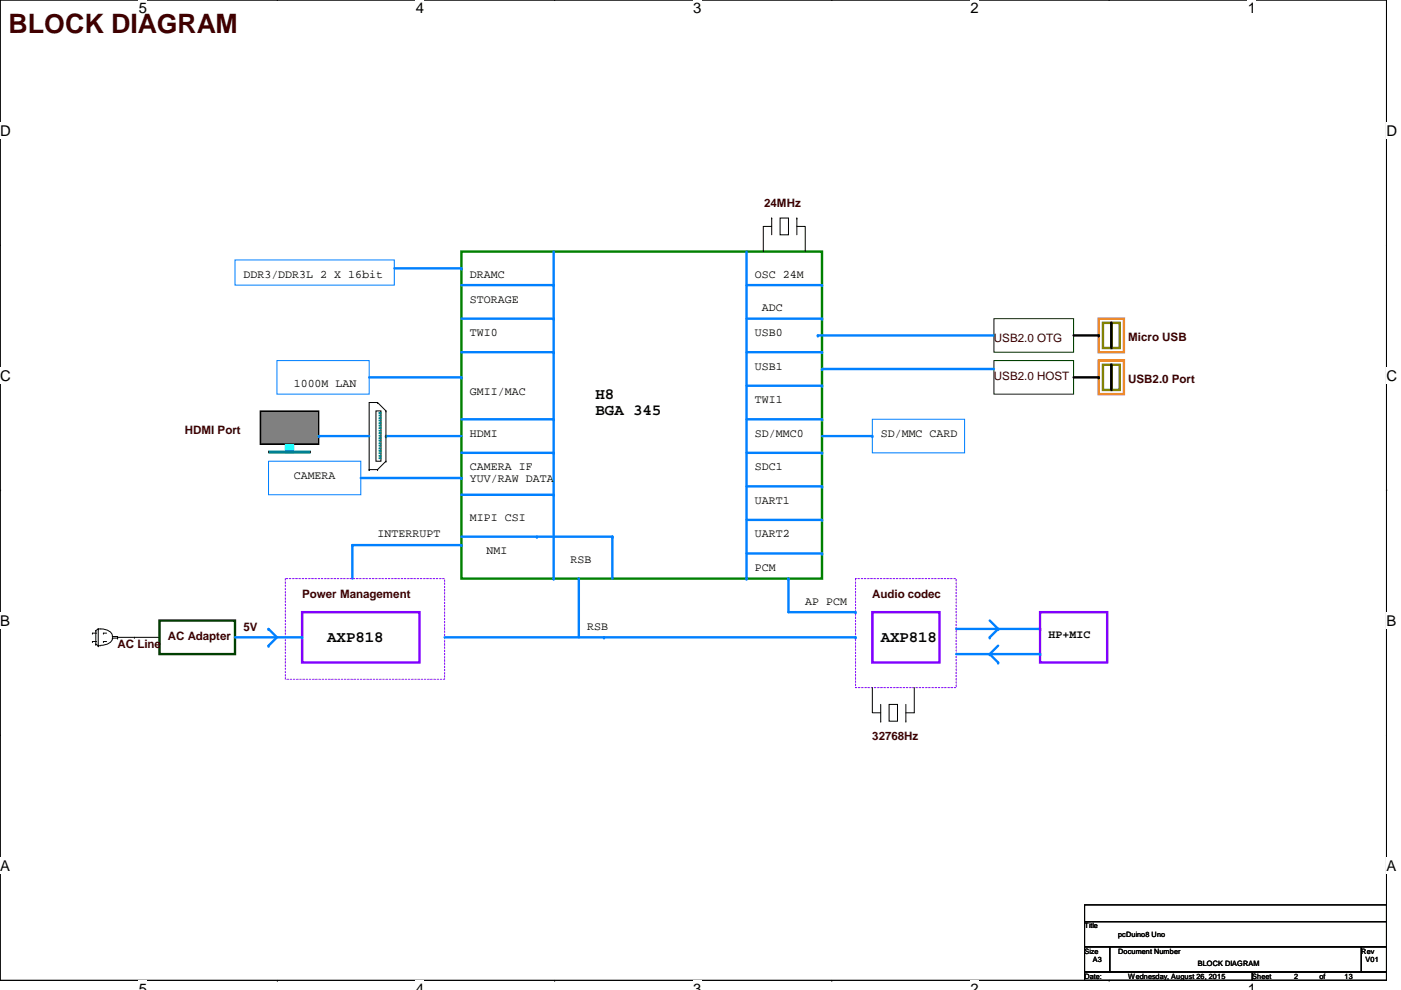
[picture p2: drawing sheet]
<svg xmlns="http://www.w3.org/2000/svg" width="297mm" height="210mm" viewBox="0 0 297 210" stroke-linecap="round" stroke-linejoin="round" font-family="sans-serif">
<path d="M0 0h294v207.9h-294z" fill="none" stroke="#000" stroke-width=".21"/>
<g fill="#fff">
<path d="M29.4 0h1.8v3.5h-1.8z"/>
<path d="M29.4 207.9h1.8v2h-1.8z"/>
</g>
<path d="M58.8 0h.1M58.8 207.9h.1" fill="none" stroke="#000" stroke-width=".21"/>
<g fill="#fff">
<path d="M88.2 0h1.7v3.5h-1.7z"/>
<path d="M88.2 207.9h1.7v2h-1.7z"/>
</g>
<path d="M117.6 0h.1M117.6 207.9h.1" fill="none" stroke="#000" stroke-width=".21"/>
<g fill="#fff">
<path d="M147 0h1.7v3.5h-1.7z"/>
<path d="M147 207.9h1.7v2h-1.7z"/>
</g>
<path d="M176.4 0h.1M176.4 207.9h.1" fill="none" stroke="#000" stroke-width=".21"/>
<g fill="#fff">
<path d="M205.7 0h1.8v3.5h-1.8z"/>
<path d="M205.7 207.9h1.8v2h-1.8z"/>
</g>
<path d="M235.2 0h.1M235.2 207.9h.1" fill="none" stroke="#000" stroke-width=".21"/>
<g fill="#fff">
<path d="M264.5 0h1.8v3.5h-1.8z"/>
<path d="M264.5 207.9h1.8v2h-1.8z"/>
<path d="M0 26h2.3v3.4h-2.3z"/>
<path d="M294 26h2.2v3.4h-2.2z"/>
<path d="M0 77.9h2.3v3.5h-2.3z"/>
<path d="M294 77.9h2.2v3.5h-2.2z"/>
</g>
<path d="M0 51.9h.1M294 51.9h.1" fill="none" stroke="#000" stroke-width=".21"/>
<g fill="#fff">
<path d="M0 129.9h2.1v3.4h-2.1z"/>
<path d="M294 129.9h2v3.4h-2z"/>
</g>
<path d="M0 103.9h.1M294 103.9h.1" fill="none" stroke="#000" stroke-width=".21"/>
<g fill="#fff">
<path d="M0 181.8h2.1v3.5h-2.1z"/>
<path d="M294 181.8h2v3.5h-2z"/>
</g>
<path d="M0 155.9h.1M294 155.9h.1" fill="none" stroke="#000" stroke-width=".21"/>
<path d="M97.8 53.3h76.5v69.4h-76.5z" fill="none" stroke="#008000" stroke-width=".51"/>
<path d="M117.4 53.3v69.4" fill="none" stroke="#0080ff" stroke-width=".51"/>
<circle cx="117.4" cy="122.7" r=".25" fill="#0080ff"/>
<path d="M97.8 67.6h19.6" fill="none" stroke="#0080ff" stroke-width=".51"/>
<circle cx="117.4" cy="67.6" r=".25" fill="#0080ff"/>
<path d="M97.8 74.7h19.6" fill="none" stroke="#0080ff" stroke-width=".51"/>
<circle cx="117.4" cy="74.7" r=".25" fill="#0080ff"/>
<path d="M97.8 88.9h19.6" fill="none" stroke="#0080ff" stroke-width=".51"/>
<circle cx="117.4" cy="88.9" r=".25" fill="#0080ff"/>
<path d="M97.8 96h19.6" fill="none" stroke="#0080ff" stroke-width=".51"/>
<circle cx="117.4" cy="96" r=".25" fill="#0080ff"/>
<path d="M97.8 104.9h19.6" fill="none" stroke="#0080ff" stroke-width=".51"/>
<circle cx="117.4" cy="104.9" r=".25" fill="#0080ff"/>
<path d="M97.8 113.8h16" fill="none" stroke="#0080ff" stroke-width=".51"/>
<circle cx="113.8" cy="113.8" r=".25" fill="#0080ff"/>
<path d="M158.3 53.3v69.4" fill="none" stroke="#0080ff" stroke-width=".51"/>
<circle cx="158.3" cy="122.7" r=".25" fill="#0080ff"/>
<path d="M158.3 74.7h16" fill="none" stroke="#0080ff" stroke-width=".51"/>
<circle cx="174.3" cy="74.7" r=".25" fill="#0080ff"/>
<path d="M158.3 81.8h16" fill="none" stroke="#0080ff" stroke-width=".51"/>
<circle cx="174.3" cy="81.8" r=".25" fill="#0080ff"/>
<path d="M158.3 88.9h16" fill="none" stroke="#0080ff" stroke-width=".51"/>
<circle cx="174.3" cy="88.9" r=".25" fill="#0080ff"/>
<path d="M158.3 96h16" fill="none" stroke="#0080ff" stroke-width=".51"/>
<circle cx="174.3" cy="96" r=".25" fill="#0080ff"/>
<path d="M158.3 103.1h16" fill="none" stroke="#0080ff" stroke-width=".51"/>
<circle cx="174.3" cy="103.1" r=".25" fill="#0080ff"/>
<path d="M158.3 110.2h16" fill="none" stroke="#0080ff" stroke-width=".51"/>
<circle cx="174.3" cy="110.2" r=".25" fill="#0080ff"/>
<path d="M158.3 117.3h16" fill="none" stroke="#0080ff" stroke-width=".51"/>
<circle cx="174.3" cy="117.3" r=".25" fill="#0080ff"/>
<path d="M181.4 122.7h21.3v23.1h-21.3z" fill="none" stroke="#8000ff" stroke-width=".21" stroke-dasharray=".3 .3"/>
<path d="M128.1 135.1h53.3" fill="none" stroke="#0080ff" stroke-width=".51"/>
<circle cx="181.4" cy="135.1" r=".25" fill="#0080ff"/>
<path d="M167.2 129.8h14.2" fill="none" stroke="#0080ff" stroke-width=".51"/>
<circle cx="181.4" cy="129.8" r=".25" fill="#0080ff"/>
<path d="M64 129.8h24.9v10.7h-24.9z" fill="none" stroke="#8000ff" stroke-width=".51"/>
<path d="M74.7 115.6h23.1" fill="none" stroke="#0080ff" stroke-width=".51"/>
<circle cx="97.8" cy="115.6" r=".25" fill="#0080ff"/>
<path d="M74.7 115.6v7.1" fill="none" stroke="#0080ff" stroke-width=".51"/>
<circle cx="74.7" cy="115.6" r=".25" fill="#0080ff"/>
<path d="M122.7 122.7v12.4" fill="none" stroke="#0080ff" stroke-width=".51"/>
<circle cx="122.7" cy="122.7" r=".25" fill="#0080ff"/>
<path d="M60.5 122.7h33.8v21.3h-33.8z" fill="none" stroke="#8000ff" stroke-width=".21" stroke-dasharray=".3 .3"/>
<path d="M158.3 67.6h16" fill="none" stroke="#0080ff" stroke-width=".51"/>
<circle cx="174.3" cy="67.6" r=".25" fill="#0080ff"/>
<path d="M158.3 60.5h16" fill="none" stroke="#0080ff" stroke-width=".51"/>
<circle cx="174.3" cy="60.5" r=".25" fill="#0080ff"/>
<path d="M49.8 55.1h33.8v5.4h-33.8z" fill="none" stroke="#0080ff" stroke-width=".21"/>
<path d="M83.6 56.9h14.2" fill="none" stroke="#0080ff" stroke-width=".51"/>
<circle cx="97.8" cy="56.9" r=".25" fill="#0080ff"/>
<path d="M97.8 60.5h19.6" fill="none" stroke="#0080ff" stroke-width=".51"/>
<circle cx="117.4" cy="60.5" r=".25" fill="#0080ff"/>
<path d="M202.7 133.3h17.8" fill="none" stroke="#0080ff" stroke-width=".51"/>
<circle cx="220.5" cy="133.3" r=".25" fill="#0080ff"/>
<path d="M55.2 87.1h12.4v7.1h-12.4zM185 145.8v5.3h1.7M186.7 152.9h.1M186.7 149.4v3.5M188.5 149.4h1.8v3.5h-1.8zM192.1 152.9h.1M192.1 149.4v3.5M193.8 145.8v5.3h-1.7" fill="none" stroke="#000" stroke-width=".21"/>
<path d="M55.2 87.1h12.4v7.1h-12.4z" fill-rule="evenodd" fill="#000"/>
<path d="M55.5 87.5h11.8v6.4h-11.8z" fill-rule="evenodd" fill="#808080"/>
<path d="M55.5 87.5h11.8v6.4h-11.8z" fill="none" stroke="#808080" stroke-width=".21"/>
<path d="M60.5 94.2h1.8v1.8h-1.8z" fill-rule="evenodd" fill="#0ff"/>
<path d="M56.9 95.7h8.9v.3h-8.9zM60.5 94.2h1.8v1.8h-1.8z" fill="none" stroke="#0ff" stroke-width=".21"/>
<path d="M56.9 95.8h8.9" fill="none" stroke="#0ff" stroke-width=".34"/>
<path d="M56.9 95.7h8.9v.3h-8.9z" fill="none" stroke="#004040" stroke-width=".21"/>
<path d="M81.8 92.5h16" fill="none" stroke="#0080ff" stroke-width=".51"/>
<circle cx="81.8" cy="92.5" r=".25" fill="#0080ff"/>
<path d="M78.3 99.6h.1M78.3 99.6h1.7M79.7 87.1h1.1v10.7h-1.1zM80 85.3h.1M80 99.6h.1M80 85.3h-1.7v14.3M80 85.3l1.8 1.8M81.8 87.1h.1M81.8 97.8h.1M81.8 87.1v10.7M81.8 97.8l-1.8 1.8" fill="none" stroke="#000" stroke-width=".21"/>
<path d="M80.4 87.5h.4v.2h-.4z" fill-rule="evenodd" fill="#008080"/>
<path d="M80.4 87.5h.4v.2h-.4z" fill="none" stroke="#008080" stroke-width=".21"/>
<path d="M80.4 88h.4v.2h-.4z" fill-rule="evenodd" fill="#008080"/>
<path d="M80.4 88h.4v.2h-.4z" fill="none" stroke="#008080" stroke-width=".21"/>
<path d="M80.4 88.6h.4v.1h-.4z" fill-rule="evenodd" fill="#008080"/>
<path d="M80.4 88.6h.4v.1h-.4z" fill="none" stroke="#008080" stroke-width=".21"/>
<path d="M80.4 89.1h.4v.1h-.4z" fill-rule="evenodd" fill="#008080"/>
<path d="M80.4 89.1h.4v.1h-.4z" fill="none" stroke="#008080" stroke-width=".21"/>
<path d="M80.4 89.6h.4v.2h-.4z" fill-rule="evenodd" fill="#008080"/>
<path d="M80.4 89.6h.4v.2h-.4z" fill="none" stroke="#008080" stroke-width=".21"/>
<path d="M80.4 90.7h.4v.1h-.4z" fill-rule="evenodd" fill="#008080"/>
<path d="M80.4 90.7h.4v.1h-.4z" fill="none" stroke="#008080" stroke-width=".21"/>
<path d="M80.4 91.2h.4v.2h-.4z" fill-rule="evenodd" fill="#008080"/>
<path d="M80.4 91.2h.4v.2h-.4z" fill="none" stroke="#008080" stroke-width=".21"/>
<path d="M80.4 90.1h.4v.2h-.4z" fill-rule="evenodd" fill="#008080"/>
<path d="M80.4 90.1h.4v.2h-.4z" fill="none" stroke="#008080" stroke-width=".21"/>
<path d="M80.4 91.7h.4v.2h-.4z" fill-rule="evenodd" fill="#008080"/>
<path d="M80.4 91.7h.4v.2h-.4z" fill="none" stroke="#008080" stroke-width=".21"/>
<path d="M80.4 92.8h.4v.2h-.4z" fill-rule="evenodd" fill="#008080"/>
<path d="M80.4 92.8h.4v.2h-.4z" fill="none" stroke="#008080" stroke-width=".21"/>
<path d="M80.4 93.3h.4v.2h-.4z" fill-rule="evenodd" fill="#008080"/>
<path d="M80.4 93.3h.4v.2h-.4z" fill="none" stroke="#008080" stroke-width=".21"/>
<path d="M80.4 92.3h.4v.2h-.4z" fill-rule="evenodd" fill="#008080"/>
<path d="M80.4 92.3h.4v.2h-.4z" fill="none" stroke="#008080" stroke-width=".21"/>
<path d="M80.4 93.9h.4v.2h-.4z" fill-rule="evenodd" fill="#008080"/>
<path d="M80.4 93.9h.4v.2h-.4z" fill="none" stroke="#008080" stroke-width=".21"/>
<path d="M80.4 95h.4v.1h-.4z" fill-rule="evenodd" fill="#008080"/>
<path d="M80.4 95h.4v.1h-.4z" fill="none" stroke="#008080" stroke-width=".21"/>
<path d="M80.4 95.5h.4v.2h-.4z" fill-rule="evenodd" fill="#008080"/>
<path d="M80.4 95.5h.4v.2h-.4z" fill="none" stroke="#008080" stroke-width=".21"/>
<path d="M80.4 94.4h.4v.2h-.4z" fill-rule="evenodd" fill="#008080"/>
<path d="M80.4 94.4h.4v.2h-.4z" fill="none" stroke="#008080" stroke-width=".21"/>
<path d="M80.4 96h.4v.2h-.4z" fill-rule="evenodd" fill="#008080"/>
<path d="M80.4 96h.4v.2h-.4z" fill="none" stroke="#008080" stroke-width=".21"/>
<path d="M80.4 97.1h.4v.1h-.4z" fill-rule="evenodd" fill="#008080"/>
<path d="M80.4 97.1h.4v.1h-.4z" fill="none" stroke="#008080" stroke-width=".21"/>
<path d="M80.4 96.6h.4v.1h-.4z" fill-rule="evenodd" fill="#008080"/>
<path d="M80.4 96.6h.4v.1h-.4z" fill="none" stroke="#008080" stroke-width=".21"/>
<path d="M67.6 92.5h10.7" fill="none" stroke="#0080ff" stroke-width=".51"/>
<circle cx="67.6" cy="92.5" r=".25" fill="#0080ff"/>
<path d="M233 67.6h5.3v7.1h-5.3z" fill="none" stroke="#ff8000" stroke-width=".51"/>
<path d="M233.8 68.5h1.8v5.3h-1.8zM235.6 68.5h1.8v5.3h-1.8z" fill="none" stroke="#808000" stroke-width=".51"/>
<path d="M227.6 71.1h5.4M235.6 68.5v5.3" fill="none" stroke="#000" stroke-width=".51"/>
<g fill="#000">
<circle cx="233" cy="71.1" r=".25"/>
<circle cx="235.6" cy="68.5" r=".25"/>
</g>
<path d="M210.7 67.6h16.9v7.1h-16.9z" fill="none" stroke="#004000" stroke-width=".21"/>
<path d="M173.4 71.1h37.3" fill="none" stroke="#0080ff" stroke-width=".51"/>
<circle cx="173.4" cy="71.1" r=".25" fill="#0080ff"/>
<g fill="none" stroke="#000" stroke-width=".21">
<path d="M19.6 134.2h.1M19.6 136h.1M19.6 134.2h.9M19.6 136h.9M20.3 133.7h.1M20.3 136.6h.1M20.3 136.6l.5 .3M20.3 133.7v2.9M20.8 133.3a2.97 2.97 0 0 1 2.9 1.1l.1 .5M20.8 133.3h.1M20.8 136.9h.1M20.8 136.9h.6"/>
<path d="M20.8 133.3v3.6M20.8 133.3l-.5 .4M21.9 136h.1M21.9 134.2h.1M21.9 134.2h.7M21.9 136h.7M23.8 135.3a1.68 1.68 0 0 1-1.8 1.5h-.7M23.9 135h.1M23.9 135.3h.1M23.9 135h1v.3M23.9 135.3h1M24.9 135.3h.1"/>
<path d="M24.9 135.1h.1M24.9 135.1h8.9M28.5 135.1h.1"/>
</g>
<path d="M33.8 131.6h16v7.1h-16z" fill="none" stroke="#004000" stroke-width=".51"/>
<path d="M49.8 135.1h14.2" fill="none" stroke="#0080ff" stroke-width=".51"/>
<circle cx="64" cy="135.1" r=".25" fill="#0080ff"/>
<path d="M56.9 133.3l1.8 1.8" fill="none" stroke="#0080ff" stroke-width=".51"/>
<circle cx="56.9" cy="133.3" r=".25" fill="#0080ff"/>
<path d="M58.7 135.1l-1.8 1.8" fill="none" stroke="#0080ff" stroke-width=".51"/>
<circle cx="56.9" cy="136.9" r=".25" fill="#0080ff"/>
<path d="M94.3 135.1h33.8" fill="none" stroke="#0080ff" stroke-width=".51"/>
<circle cx="128.1" cy="135.1" r=".25" fill="#0080ff"/>
<path d="M163.6 46.2h.1M163.6 46.2v3.6M163.6 48h-1.8v5.3M165.4 46.2h1.8v3.6h-1.8zM168.9 48h1.8v5.3M168.9 46.2h.1M168.9 46.2v3.6" fill="none" stroke="#000" stroke-width=".21"/>
<path d="M167.2 122.7v7.1" fill="none" stroke="#0080ff" stroke-width=".51"/>
<circle cx="167.2" cy="122.7" r=".25" fill="#0080ff"/>
<path d="M185 88.9h19.5v7.1h-19.5z" fill="none" stroke="#0080ff" stroke-width=".21"/>
<path d="M174.3 92.5h10.7" fill="none" stroke="#0080ff" stroke-width=".51"/>
<circle cx="185" cy="92.5" r=".25" fill="#0080ff"/>
<path d="M185 129.8h14.2v10.7h-14.2z" fill="none" stroke="#8000ff" stroke-width=".51"/>
<path d="M233 76.5h5.3v7.1h-5.3z" fill="none" stroke="#ff8000" stroke-width=".51"/>
<path d="M233.8 77.3h1.8v5.4h-1.8zM235.6 77.3h1.8v5.4h-1.8z" fill="none" stroke="#808000" stroke-width=".51"/>
<path d="M235.6 77.3v5.4M227.6 80h5.4" fill="none" stroke="#000" stroke-width=".51"/>
<g fill="#000">
<circle cx="235.6" cy="77.3" r=".25"/>
<circle cx="233" cy="80" r=".25"/>
</g>
<path d="M210.7 76.5h16.9v7.1h-16.9z" fill="none" stroke="#004000" stroke-width=".21"/>
<path d="M174.3 78.2h36.4" fill="none" stroke="#0080ff" stroke-width=".51"/>
<circle cx="174.3" cy="78.2" r=".25" fill="#0080ff"/>
<path d="M113.8 113.8h16" fill="none" stroke="#0080ff" stroke-width=".51"/>
<circle cx="129.8" cy="113.8" r=".25" fill="#0080ff"/>
<path d="M129.8 113.8v8.9" fill="none" stroke="#0080ff" stroke-width=".51"/>
<circle cx="129.8" cy="113.8" r=".25" fill="#0080ff"/>
<path d="M58.7 76.5h19.6v7.1h-19.6z" fill="none" stroke="#0080ff" stroke-width=".21"/>
<path d="M78.3 80h19.5" fill="none" stroke="#0080ff" stroke-width=".51"/>
<circle cx="97.8" cy="80" r=".25" fill="#0080ff"/>
<path d="M56.9 97.8h19.6v7.1h-19.6z" fill="none" stroke="#0080ff" stroke-width=".21"/>
<path d="M76.5 101.3h21.3" fill="none" stroke="#0080ff" stroke-width=".51"/>
<circle cx="97.8" cy="101.3" r=".25" fill="#0080ff"/>
<path d="M220.5 129.8h14.2v10.7h-14.2z" fill="none" stroke="#8000ff" stroke-width=".51"/>
<path d="M202.7 138.7h17.8" fill="none" stroke="#0080ff" stroke-width=".51"/>
<circle cx="220.5" cy="138.7" r=".25" fill="#0080ff"/>
<path d="M211.6 133.3l-1.8 1.8" fill="none" stroke="#0080ff" stroke-width=".51"/>
<circle cx="209.8" cy="135.1" r=".25" fill="#0080ff"/>
<path d="M209.8 131.6l1.8 1.7" fill="none" stroke="#0080ff" stroke-width=".51"/>
<circle cx="211.6" cy="133.3" r=".25" fill="#0080ff"/>
<path d="M209.8 138.7l1.8 1.8" fill="none" stroke="#0080ff" stroke-width=".51"/>
<circle cx="211.6" cy="140.5" r=".25" fill="#0080ff"/>
<path d="M211.6 136.9l-1.8 1.8" fill="none" stroke="#0080ff" stroke-width=".51"/>
<circle cx="209.8" cy="138.7" r=".25" fill="#0080ff"/>
<path d="M230 191.9h64v3.5h-64zM230 195.4h64v5.3h-64zM230 200.7h5.3v5.4h-5.3zM230 206.1h35.5v1.8h-35.5zM235.3 200.7h53.3v5.4h-53.3zM265.5 206.1h28.5v1.8h-28.5zM288.6 200.7h5.4v5.4h-5.4z" fill="none" stroke="#000" stroke-width=".21"/>
<text font-size="5.7" fill="#400000" x="1.8" y="7.1">BLOCK DIAGRAM</text>
<g font-size="3.3">
<text x="126.3" y="84.5">H8</text>
<text x="126.3" y="87.9">BGA 345</text>
<text x="69.4" y="136.1">AXP818</text>
<text x="186.7" y="136.1">AXP818</text>
</g>
<g font-size="3.1">
<text x="29.4" y="2.8">5</text>
<text x="88.2" y="2.8">4</text>
<text x="147" y="2.8">3</text>
<text x="205.7" y="2.8">2</text>
<text x="264.5" y="2.8">1</text>
<text x="0" y="28.7">D</text>
<text x="294" y="28.7">D</text>
<text x="0" y="80.7">C</text>
<text x="294" y="80.7">C</text>
<text x="0" y="132.7">B</text>
<text x="294" y="132.7">B</text>
<text x="0" y="184.6">A</text>
<text x="294" y="184.6">A</text>
<text x="29.4" y="210.7">5</text>
<text x="88.2" y="210.7">4</text>
<text x="147" y="210.7">3</text>
<text x="205.7" y="210.7">2</text>
<text x="264.5" y="210.7">1</text>
</g>
<g font-size="2.5" fill="#400000">
<text x="162" y="43.9">24MHz</text>
<text x="210.7" y="72.5">USB2.0 OTG</text>
<text x="239.2" y="72.3">Micro USB</text>
<text x="210.7" y="80.5">USB2.0 HOST</text>
<text x="239.2" y="81.2">USB2.0 Port</text>
<text x="39.2" y="92">HDMI Port</text>
<text x="64" y="126.7">Power Management</text>
<text x="185" y="126.7">Audio codec</text>
<text x="24.9" y="137.4">AC Line</text>
<text x="35.6" y="135.6">AC Adapter</text>
<text x="51.6" y="133.8">5V</text>
<text x="185" y="156.9">32768Hz</text>
</g>
<g font-size="2.5">
<text x="51.6" y="58.8">DDR3/DDR3L 2 X 16bit</text>
<text x="99.6" y="58.8">DRAMC</text>
<text x="160.1" y="58.8">OSC 24M</text>
<text x="99.6" y="64.2">STORAGE</text>
<text x="161.5" y="66">ADC</text>
<text x="99.6" y="71.3">TWI0</text>
<text x="160.1" y="71.3">USB0</text>
<text x="62.3" y="82">1000M LAN</text>
<text x="99.6" y="83.7">GMII/MAC</text>
<text x="160.1" y="78.4">USB1</text>
<text x="160.1" y="85.5">TWI1</text>
<text x="99.6" y="92.6">HDMI</text>
<text x="160.1" y="92.6">SD/MMC0</text>
<text x="186.7" y="92.6">SD/MMC CARD</text>
<text x="62.3" y="101.5">CAMERA</text>
<text x="99.6" y="99.7">CAMERA IF</text>
<text x="160.1" y="99.7">SDC1</text>
<text x="99.6" y="102.2">YUV/RAW DATA</text>
<text x="160.1" y="106.8">UART1</text>
<text x="80" y="114">INTERRUPT</text>
<text x="99.6" y="110.4">MIPI CSI</text>
<text x="160.1" y="114">UART2</text>
<text x="103.2" y="117.5">NMI</text>
<text x="120.9" y="119.3">RSB</text>
<text x="160.1" y="121.1">PCM</text>
<text x="170.7" y="128.2">AP PCM</text>
<text x="124.5" y="133.5">RSB</text>
<text x="222.3" y="135.3">HP+MIC</text>
</g>
<g font-size="1.6">
<text x="230" y="196.8">Title</text>
<text x="230" y="202.2">Size</text>
<text x="231.7" y="204">A3</text>
<text x="237.1" y="202.2">Document Number</text>
<text x="237.1" y="198.6">pcDuino8 Uno</text>
<text x="288.6" y="202.2">Rev</text>
<text x="289.5" y="204">V01</text>
<text x="230" y="207.5">Date:</text>
<text x="239.2" y="207.5">Wednesday, August 26, 2015</text>
<text x="254" y="204.9">BLOCK DIAGRAM</text>
<text x="265.5" y="207.5">Sheet</text>
<text x="274.4" y="207.5">2</text>
<text x="279.7" y="207.5">of</text>
<text x="285.1" y="207.5">13</text>
</g>
</svg>
